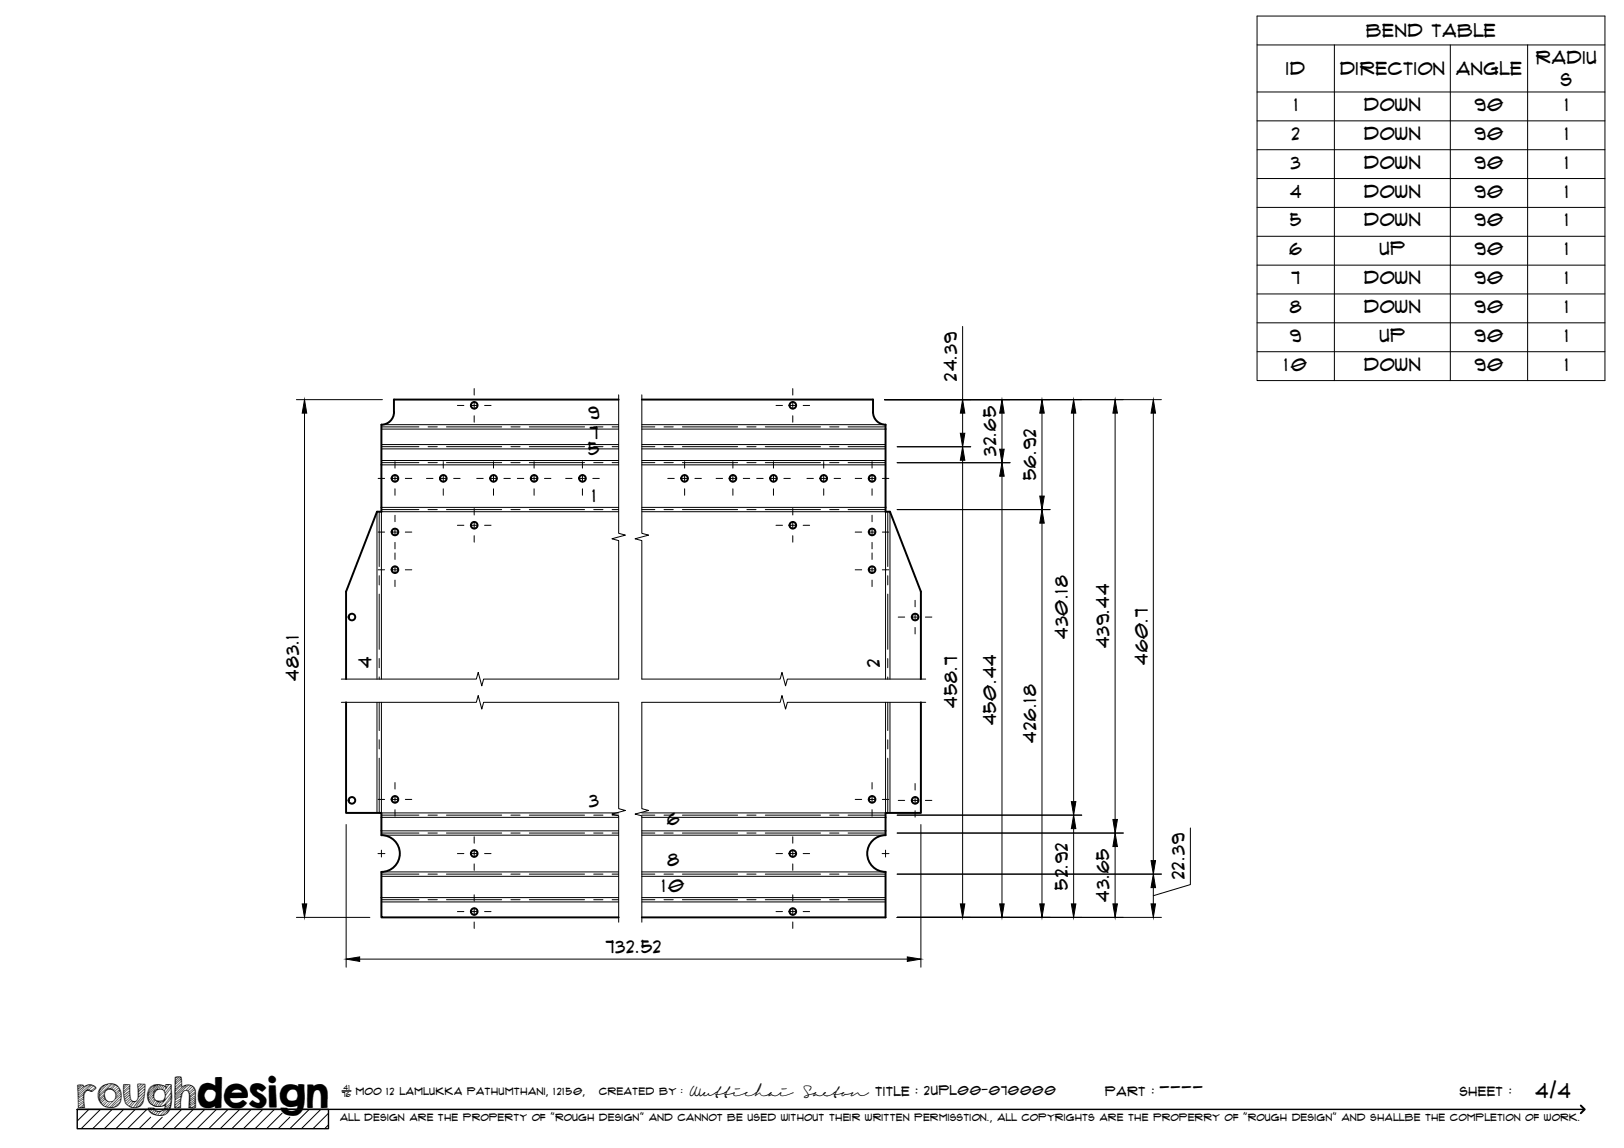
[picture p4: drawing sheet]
<svg xmlns="http://www.w3.org/2000/svg" width="420mm" height="297mm" viewBox="0 0 420 297" stroke-linecap="round" stroke-linejoin="round" font-family="sans-serif">
<!-- layer: Visible -->
<g fill="none" stroke="#000" stroke-width=".51">
<path d="M160 103.4h-58.1v3.2a3.2 3.2 0 0 1-3.2 3.3v22.5h-1.2l-8 20.7v22.6M166.1 103.4h59.8v3.2a3.2 3.2 0 0 0 3.2 3.3v22.5h1.2l8 20.7v22.6M89.5 181.7v28.6h9.2v5.8a4.8 4.8 0 0 1 4.7 4.7 4.8 4.8 0 0 1-4.7 4.8v11.8h61.3M238.3 181.7v28.6h-9.2v5.8a4.8 4.8 0 0 0-4.7 4.7 4.8 4.8 0 0 0 4.7 4.8v11.8h-63"/>
<circle cx="122.7" cy="104.9" r=".86"/>
<circle cx="205.1" cy="104.9" r=".86"/>
<circle cx="102.2" cy="123.8" r=".86"/>
<circle cx="102.2" cy="137.6" r=".86"/>
<circle cx="114.7" cy="123.8" r=".86"/>
<circle cx="122.7" cy="135.9" r=".86"/>
<circle cx="127.7" cy="123.8" r=".86"/>
<circle cx="138.2" cy="123.8" r=".86"/>
<circle cx="150.7" cy="123.8" r=".86"/>
<circle cx="177.1" cy="123.8" r=".86"/>
<circle cx="189.6" cy="123.8" r=".86"/>
<circle cx="200.1" cy="123.8" r=".86"/>
<circle cx="205.1" cy="135.9" r=".86"/>
<circle cx="213.1" cy="123.8" r=".86"/>
<circle cx="225.6" cy="123.8" r=".86"/>
<circle cx="225.6" cy="137.6" r=".86"/>
<circle cx="91" cy="159.7" r=".86"/>
<circle cx="102.2" cy="147.4" r=".86"/>
<circle cx="225.6" cy="147.4" r=".86"/>
<circle cx="236.8" cy="159.7" r=".86"/>
<circle cx="91" cy="207.1" r=".86"/>
<circle cx="102.2" cy="206.8" r=".86"/>
<circle cx="225.6" cy="206.8" r=".86"/>
<circle cx="236.8" cy="207.1" r=".86"/>
<circle cx="122.7" cy="220.8" r=".86"/>
<circle cx="122.7" cy="235.9" r=".86"/>
<circle cx="205.1" cy="220.8" r=".86"/>
<circle cx="205.1" cy="235.9" r=".86"/>
</g>
<!-- layer: Bend Center -->
<g fill="none" stroke="#000" stroke-width=".26">
<path d="M98.7 110.5h9.7M98.7 115.6h9.7M98.7 119.7h9.7M110.7 110.5h2.4M110.7 115.6h2.4M110.7 119.7h2.4M115.5 110.5h14.3M115.5 115.6h14.3M115.5 119.7h14.3M132.2 110.5h2.4M132.2 115.6h2.4M132.2 119.7h2.4"/>
<path d="M136.9 110.5h14.3M136.9 115.6h14.3M136.9 119.7h14.3M153.6 110.5h2.4M153.6 115.6h2.4M153.6 119.7h2.4M158.4 110.5h1.6M158.4 115.6h1.6M158.4 119.7h1.6M166.1 110.5h3.3M166.1 115.6h3.3M166.1 119.7h3.3"/>
<path d="M171.8 110.5h2.4M171.8 115.6h2.4M171.8 119.7h2.4M176.6 110.5h14.2M176.6 115.6h14.2M176.6 119.7h14.2M193.2 110.5h2.4M193.2 115.6h2.4M193.2 119.7h2.4M198 110.5h14.3M198 115.6h14.3M198 119.7h14.3"/>
<path d="M214.7 110.5h2.3M214.7 115.6h2.3M214.7 119.7h2.3M219.4 110.5h9.7M219.4 115.6h9.7M219.4 119.7h9.7M98.1 132.4v14.2M98.7 131.9h9.7M110.7 131.9h2.4M115.5 131.9h14.3M132.2 131.9h2.4M136.9 131.9h14.3"/>
<path d="M153.6 131.9h2.4M158.4 131.9h1.6M166.1 131.9h3.3M171.8 131.9h2.4M176.6 131.9h14.2M193.2 131.9h2.4M198 131.9h14.3M214.7 131.9h2.3M219.4 131.9h9.7M229.7 132.4v14.2M98.1 149v2.3M98.1 153.7v14.3"/>
<path d="M229.7 149v2.3M229.7 153.7v14.3M98.1 170.4v2.4M98.1 175.2v.5M229.7 170.4v2.4M229.7 175.2v.5M98.1 181.7v7.3M98.1 191.4v2.4M98.1 196.2v14.1M229.7 181.7v7.3M229.7 191.4v2.4M229.7 196.2v14.1"/>
<path d="M98.7 215.5h9.7M98.7 210.9h9.7M110.7 215.5h2.4M110.7 210.9h2.4M115.5 215.5h14.3M115.5 210.9h14.3M132.2 215.5h2.4M132.2 210.9h2.4M136.9 215.5h14.3M136.9 210.9h14.3M153.6 215.5h2.4M153.6 210.9h2.4"/>
<path d="M158.4 215.5h1.6M158.4 210.9h1.6M166.1 215.5h3.3M166.1 210.9h3.3M171.8 215.5h2.4M171.8 210.9h2.4M176.6 215.5h14.2M176.6 210.9h14.2M193.2 215.5h2.4M193.2 210.9h2.4M198 215.5h14.3M198 210.9h14.3"/>
<path d="M214.7 215.5h2.3M214.7 210.9h2.3M219.4 215.5h9.7M219.4 210.9h9.7M98.7 232.8h9.7M98.7 226.2h9.7M110.7 232.8h2.4M110.7 226.2h2.4M115.5 232.8h14.3M115.5 226.2h14.3M132.2 232.8h2.4M132.2 226.2h2.4"/>
<path d="M136.9 232.8h14.3M136.9 226.2h14.3M153.6 232.8h2.4M153.6 226.2h2.4M158.4 232.8h1.6M158.4 226.2h1.6M166.1 232.8h3.3M166.1 226.2h3.3M171.8 232.8h2.4M171.8 226.2h2.4M176.6 232.8h14.2M176.6 226.2h14.2"/>
<path d="M193.2 232.8h2.4M193.2 226.2h2.4M198 232.8h14.3M198 226.2h14.3M214.7 232.8h2.3M214.7 226.2h2.3M219.4 232.8h9.7M219.4 226.2h9.7"/>
</g>
<!-- layer: Visible Narrow -->
<g fill="none" stroke="#000" stroke-width=".26">
<path d="M98.7 119.2h61.3M98.7 116.1h61.3M98.7 115h61.3M98.7 111h61.3M98.7 109.9h61.3M166.1 119.2h63M166.1 116.1h63M166.1 115h63M166.1 111h63M166.1 109.9h63M97.5 132.4v43.3M98.7 131.3h61.3"/>
<path d="M98.7 120.3h61.3M160 132.4h-61.3v43.3M166.1 132.4h63v43.3M166.1 131.3h63M166.1 120.3h63M230.3 132.4v43.3M97.5 181.7v28.6M98.7 181.7v28.6h61.3M229.1 181.7v28.6h-63M230.3 181.7v28.6M98.7 211.5h61.3M98.7 216.1h61.3"/>
<path d="M98.7 215h61.3M166.1 211.5h63M166.1 216.1h63M166.1 215h63M98.7 233.4h61.3M98.7 232.2h61.3M98.7 226.7h61.3M98.7 225.6h61.3M166.1 233.4h63M166.1 232.2h63M166.1 226.7h63M166.1 225.6h63"/>
</g>
<!-- layer: TitleBlock -->
<path d="M20 287h65v5h-65zM20 287h390M88.5 282.3h2.3" fill="none" stroke="#000" stroke-width=".36"/>
<path d="M409 286.1l1 .9-1 1" fill="none" stroke="#000" stroke-width=".51"/>
<g fill="none" stroke="#000" stroke-width=".26">
<path d="M23 287l-3 3.1M26 287l-5 5M29 287l-5 5M32 287l-5 5M35 287l-5 5M38 287l-5 5M39 289.1l-3 2.9M42 289.1l-3 2.9M47 287l-5 5M50 287l-5 5M53 287l-5 5M56 287l-5 5"/>
<path d="M59 287l-5 5M62 287l-5 5M65 287l-5 5M68 287l-5 5M71 287l-5 5M73 288l-4 4M75 289.1l-3 2.9M80 287l-5 5M83 287l-5 5M85 288l-4 4M85 291l-1 1"/>
</g>
<!-- layer: Smart Centers -->
<g fill="none" stroke="#000" stroke-width=".26">
<path d="M102.2 119.5v1.6M114.7 119.5v1.6M118.3 104.9h1.7M121.8 104.9h1.8M122.7 100.5v1.7M122.7 104v1.8M122.7 107.6v1.6M125.4 104.9h1.6M127.7 119.5v1.6M138.2 119.5v1.6M150.7 119.5v1.6M177.1 119.5v1.6"/>
<path d="M189.6 119.5v1.6M200.1 119.5v1.6M200.8 104.9h1.6M204.2 104.9h1.8M205.1 100.5v1.7M205.1 104v1.8M205.1 107.6v1.6M207.8 104.9h1.7M213.1 119.5v1.6M225.6 119.5v1.6M97.8 123.8h1.7M97.8 137.7h1.7"/>
<path d="M101.3 123.8h1.8M101.3 137.7h1.8M102.2 122.9v1.8M102.2 126.5v1.7M102.2 133.3v1.7M102.2 136.8v1.8M104.9 123.8h1.6M104.9 137.7h1.6M110.3 123.8h1.7M113.8 123.8h1.8M114.7 122.9v1.8M114.7 126.5v1.7"/>
<path d="M117.4 123.8h1.6M118.3 135.9h1.7M121.8 135.9h1.8M122.7 131.6v1.7M122.7 135v1.8M122.7 138.6v1.7M123.3 123.8h1.7M125.4 135.9h1.6M126.8 123.8h1.8M127.7 122.9v1.8M127.7 126.5v1.7M130.4 123.8h1.6"/>
<path d="M133.8 123.8h1.7M137.3 123.8h1.8M138.2 122.9v1.8M138.2 126.5v1.7M140.9 123.8h1.6M146.3 123.8h1.7M149.8 123.8h1.8M150.7 122.9v1.8M150.7 126.5v1.7M153.4 123.8h1.6M172.8 123.8h1.6M176.2 123.8h1.8"/>
<path d="M177.1 122.9v1.8M177.1 126.5v1.7M179.8 123.8h1.7M185.3 123.8h1.6M188.7 123.8h1.8M189.6 122.9v1.8M189.6 126.5v1.7M192.3 123.8h1.7M195.8 123.8h1.6M199.2 123.8h1.8M200.1 122.9v1.8M200.1 126.5v1.7"/>
<path d="M200.8 135.9h1.6M202.8 123.8h1.7M204.2 135.9h1.8M205.1 131.6v1.7M205.1 135v1.8M205.1 138.6v1.7M207.8 135.9h1.7M208.8 123.8h1.6M212.2 123.8h1.8M213.1 122.9v1.8M213.1 126.5v1.7M215.8 123.8h1.7"/>
<path d="M221.3 123.8h1.6M221.3 137.7h1.6M224.7 123.8h1.8M224.7 137.7h1.8M225.6 122.9v1.8M225.6 126.5v1.7M225.6 133.3v1.7M225.6 136.8v1.8M228.3 123.8h1.7M228.3 137.7h1.7M97.8 147.4h1.7M101.3 147.4h1.8"/>
<path d="M102.2 140.3v1.7M102.2 143.1v1.6M102.2 146.5v1.8M102.2 150.1v1.7M104.9 147.4h1.6M221.3 147.4h1.6M224.7 147.4h1.8M225.6 140.3v1.7M225.6 143.1v1.6M225.6 146.5v1.8M225.6 150.1v1.7M228.3 147.4h1.7"/>
<path d="M232.4 159.7h1.7M235.9 159.7h1.7M236.7 155.3v1.7M236.7 158.8v1.8M239.4 159.7h1.7M236.7 162.4v1.6M97.8 206.8h1.7M98.7 220v1.7M101.3 206.8h1.8M102.2 202.5v1.7M102.2 206v1.7M102.2 209.5v1.7"/>
<path d="M104.9 206.8h1.6M122.7 216.5v1.7M122.7 220v1.7M205.1 216.5v1.7M205.1 220v1.7M221.3 206.8h1.6M224.7 206.8h1.8M225.6 202.5v1.7M225.6 206v1.7M225.6 209.5v1.7M228.3 206.8h1.7M229.1 220v1.7"/>
<path d="M232.4 207.1h1.7M235.9 207.1h1.7M236.7 202.7v1.7M236.7 206.2v1.8M236.7 209.8v1.6M239.4 207.1h1.7M97.8 220.9h1.8M118.3 235.9h1.7M118.3 220.9h1.7M121.8 235.9h1.8M121.8 220.9h1.8M122.7 223.5v1.7"/>
<path d="M122.7 231.5v1.7M122.7 235v1.8M122.7 238.6v1.6M125.4 235.9h1.6M125.4 220.9h1.6M200.8 235.9h1.6M200.8 220.9h1.6M204.2 235.9h1.8M204.2 220.9h1.8M205.1 223.5v1.7M205.1 231.5v1.7M205.1 235v1.8"/>
<path d="M205.1 238.6v1.6M207.8 235.9h1.7M207.8 220.9h1.7M228.2 220.9h1.8"/>
</g>
<!-- layer: Break Lines -->
<path d="M160.1 102.2v35.8l1.7 .5-3.5 .9 1.8 .5v35.8h-35l-.4 1.8-1-3.5-.5 1.7h-34.9M166.1 102.2v35.8l1.7 .5-3.5 .9 1.8 .5v35.8h35.7l.5-1.7 .9 3.5 .5-1.8h35.8M88.3 181.7h34.9l.5-1.7 1 3.5 .4-1.8h35v27.5l1.7 .5-3.5 .9 1.8 .5v27.5M239.5 181.7h-35.8l-.5 1.8-.9-3.5-.5 1.7h-35.7v27.5l1.7 .5-3.5 .9 1.8 .5v27.5" fill="none" stroke="#000" stroke-width=".26"/>
<!-- layer: Bend Tables -->
<g fill="none" stroke="#000" stroke-width=".26">
<path d="M325.2 4.2h90v94.3h-90zM325.2 11.6h90M345.2 11.6v86.9M375.2 11.6v86.9M395.2 11.6v86.9M325.2 23.8h90M325.2 31.3h90M325.2 38.7h90M325.2 46.2h90M325.2 53.7h90M325.2 61.1h90M325.2 68.6h90"/>
<path d="M325.2 76.1h90M325.2 83.5h90M325.2 91h90"/>
</g>
<!-- layer: FD_Dimensions -->
<g fill="none" stroke="#000" stroke-width=".26">
<path d="M249 84.5v18.9M76.7 103.4h22.2M78.8 106.9v127M228.9 103.4h71.6M232.1 115.6h19M232.1 119.7h29.2M249 106.9v5.2M249 119.1v114.8M259.2 106.9v9.3M269.6 106.9v21.5M277.8 106.9v100.5M288.5 106.9v105.1"/>
<path d="M298.4 106.9v115.8M232.1 131.9h39.6M259.2 123.2v110.7M269.6 135.4v98.5M89.6 213.3v37M232.1 210.9h47.8M232.1 215.5h58.5M238.3 213.3v37M277.8 214.4v19.5M288.5 219v14.9M308 214.2v14.7l-9.6 2.9M76.7 237.4h19"/>
<path d="M232.1 237.4h68.4M232.1 226.2h68.4M298.4 229.7v4.2M93 248.2h141.7"/>
</g>
<g fill="#000" stroke="#000" stroke-width=".26">
<path d="M78.8 103.4l.6 3.5h-1.2zM248.5 112.1h1.1l-.6 3.5zM249 103.4l.6 3.5h-1.1zM249 115.6l.6 3.5h-1.1zM259.2 103.4l.6 3.5h-1.2zM258.6 116.2h1.2l-.6 3.5zM269.6 103.4l.6 3.5h-1.2zM277.8 103.4l.5 3.5h-1.1zM288.5 103.4l.6 3.5h-1.2zM298.4 103.4l.6 3.5h-1.2zM259.2 119.7l.6 3.5h-1.2zM269 128.4h1.2l-.6 3.5z"/>
<path d="M269.6 131.9l.6 3.5h-1.2zM277.2 207.4h1.1l-.5 3.5zM277.8 210.9l.5 3.5h-1.1zM287.9 212h1.2l-.6 3.5zM288.5 215.5l.6 3.5h-1.2zM78.2 233.9h1.2l-.6 3.5zM248.5 233.9h1.1l-.6 3.5zM258.6 233.9h1.2l-.6 3.5zM269 233.9h1.2l-.6 3.5zM277.2 233.9h1.1l-.5 3.5zM287.9 233.9h1.2l-.6 3.5zM297.8 222.7h1.2l-.6 3.5z"/>
<path d="M298.4 226.2l.6 3.5h-1.2zM297.8 233.9h1.2l-.6 3.5zM89.6 248.2l3.4-.6v1.2zM234.7 247.6l3.6 .6-3.6 .6z"/>
</g>
<text font-size="9.7" x="19.9" y="286.8">roughdesign</text>
<g font-size="5.3">
<text x="300.1" y="283.6">----</text>
<text x="397.3" y="284">4/4</text>
</g>
<g font-size="4.6">
<text x="353.5" y="9.6">Bend Table</text>
<text x="397.4" y="16.5">Radiu</text>
<text x="332.8" y="19.5">ID</text>
<text x="346.7" y="19.4">Direction</text>
<text x="376.7" y="19.4">Angle</text>
<text x="403.8" y="22.4">s</text>
<text x="334.9" y="28.7">1</text>
<text x="352.9" y="28.7">Down</text>
<text x="381.6" y="28.7">90</text>
<text x="404.9" y="28.7">1</text>
<text x="334.2" y="36.2">2</text>
<text x="352.9" y="36.2">Down</text>
<text x="381.6" y="36.2">90</text>
<text x="404.9" y="36.2">1</text>
<text x="334" y="43.6">3</text>
<text x="352.9" y="43.7">Down</text>
<text x="381.6" y="43.6">90</text>
<text x="404.9" y="43.6">1</text>
<text x="333.8" y="51.1">4</text>
<text x="352.9" y="51.1">Down</text>
<text x="381.6" y="51.1">90</text>
<text x="404.9" y="51.1">1</text>
<text x="333.8" y="58.6">5</text>
<text x="352.9" y="58.6">Down</text>
<text x="381.6" y="58.6">90</text>
<text x="404.9" y="58.6">1</text>
<text x="333.6" y="66">6</text>
<text x="357" y="66.1">Up</text>
<text x="381.6" y="66">90</text>
<text x="404.9" y="66">1</text>
<text x="334.2" y="73.5">7</text>
<text x="352.9" y="73.5">Down</text>
<text x="381.6" y="73.5">90</text>
<text x="404.9" y="73.5">1</text>
<text x="333.7" y="81">8</text>
<text x="352.9" y="81">Down</text>
<text x="381.6" y="81">90</text>
<text x="404.9" y="81">1</text>
<text x="333.8" y="88.4">9</text>
<text x="357" y="88.5">Up</text>
<text x="381.6" y="88.4">90</text>
<text x="404.9" y="88.4">1</text>
<text x="332.3" y="95.9">10</text>
<text x="352.9" y="95.9">Down</text>
<text x="381.6" y="95.9">90</text>
<text x="404.9" y="95.9">1</text>
<text x="247.5" y="98.5" transform="rotate(-90 247.5 98.5)">24.39</text>
<text x="152.2" y="108.4">9</text>
<text x="152.6" y="113.6">7</text>
<text x="152.2" y="117.7">5</text>
<text x="257.7" y="118" transform="rotate(-90 257.7 118)">32.65</text>
<text x="268.1" y="124.2" transform="rotate(-90 268.1 124.2)">56.92</text>
<text x="153.3" y="129.9">1</text>
<text x="276.3" y="165.3" transform="rotate(-90 276.3 165.3)">430.18</text>
<text x="287" y="167.8" transform="rotate(-90 287 167.8)">439.44</text>
<text x="96.1" y="172.9" transform="rotate(-90 96.1 172.9)">4</text>
<text x="227.6" y="172.5" transform="rotate(-90 227.6 172.5)">2</text>
<text x="296.9" y="172.1" transform="rotate(-90 296.9 172.1)">460.7</text>
<text x="77.3" y="176.1" transform="rotate(-90 77.3 176.1)">483.1</text>
<text x="247.6" y="183.1" transform="rotate(-90 247.6 183.1)">458.7</text>
<text x="257.8" y="187.7" transform="rotate(-90 257.8 187.7)">450.44</text>
<text x="268.1" y="192.2" transform="rotate(-90 268.1 192.2)">426.18</text>
<text x="152.4" y="208.8">3</text>
<text x="172.6" y="213.5">6</text>
<text x="172.7" y="224.2">8</text>
<text x="306.5" y="227.5" transform="rotate(-90 306.5 227.5)">22.39</text>
<text x="171.3" y="230.8">10</text>
<text x="276.3" y="230.2" transform="rotate(-90 276.3 230.2)">52.92</text>
<text x="287" y="233.3" transform="rotate(-90 287 233.3)">43.65</text>
<text x="156.8" y="246.7">732.52</text>
</g>
<g font-size="3.4">
<text x="178.3" y="283.5">Wuttichai</text>
<text x="208.1" y="283.5">Saeton title : 2UPL00-070000</text>
</g>
<g font-size="3.3">
<text x="286" y="283.5">Part :</text>
<text x="377.7" y="283.5">sheet :</text>
</g>
<g font-size="2.7">
<text x="92.1" y="283.3">moo 12 Lamlukka pathumthani, 12150,</text>
<text x="155" y="283.3">created by :</text>
</g>
<text font-size="2.6" x="88" y="290.1">all design are the property of &quot;rough design&quot; and cannot be used without their written permisstion., all copyrights are the properry of &quot;rough design&quot; and shallbe the completion of work.</text>
<g font-size="1.9">
<text x="88.5" y="283.9">76</text>
<text x="88.9" y="282.1">41</text>
</g>
</svg>
